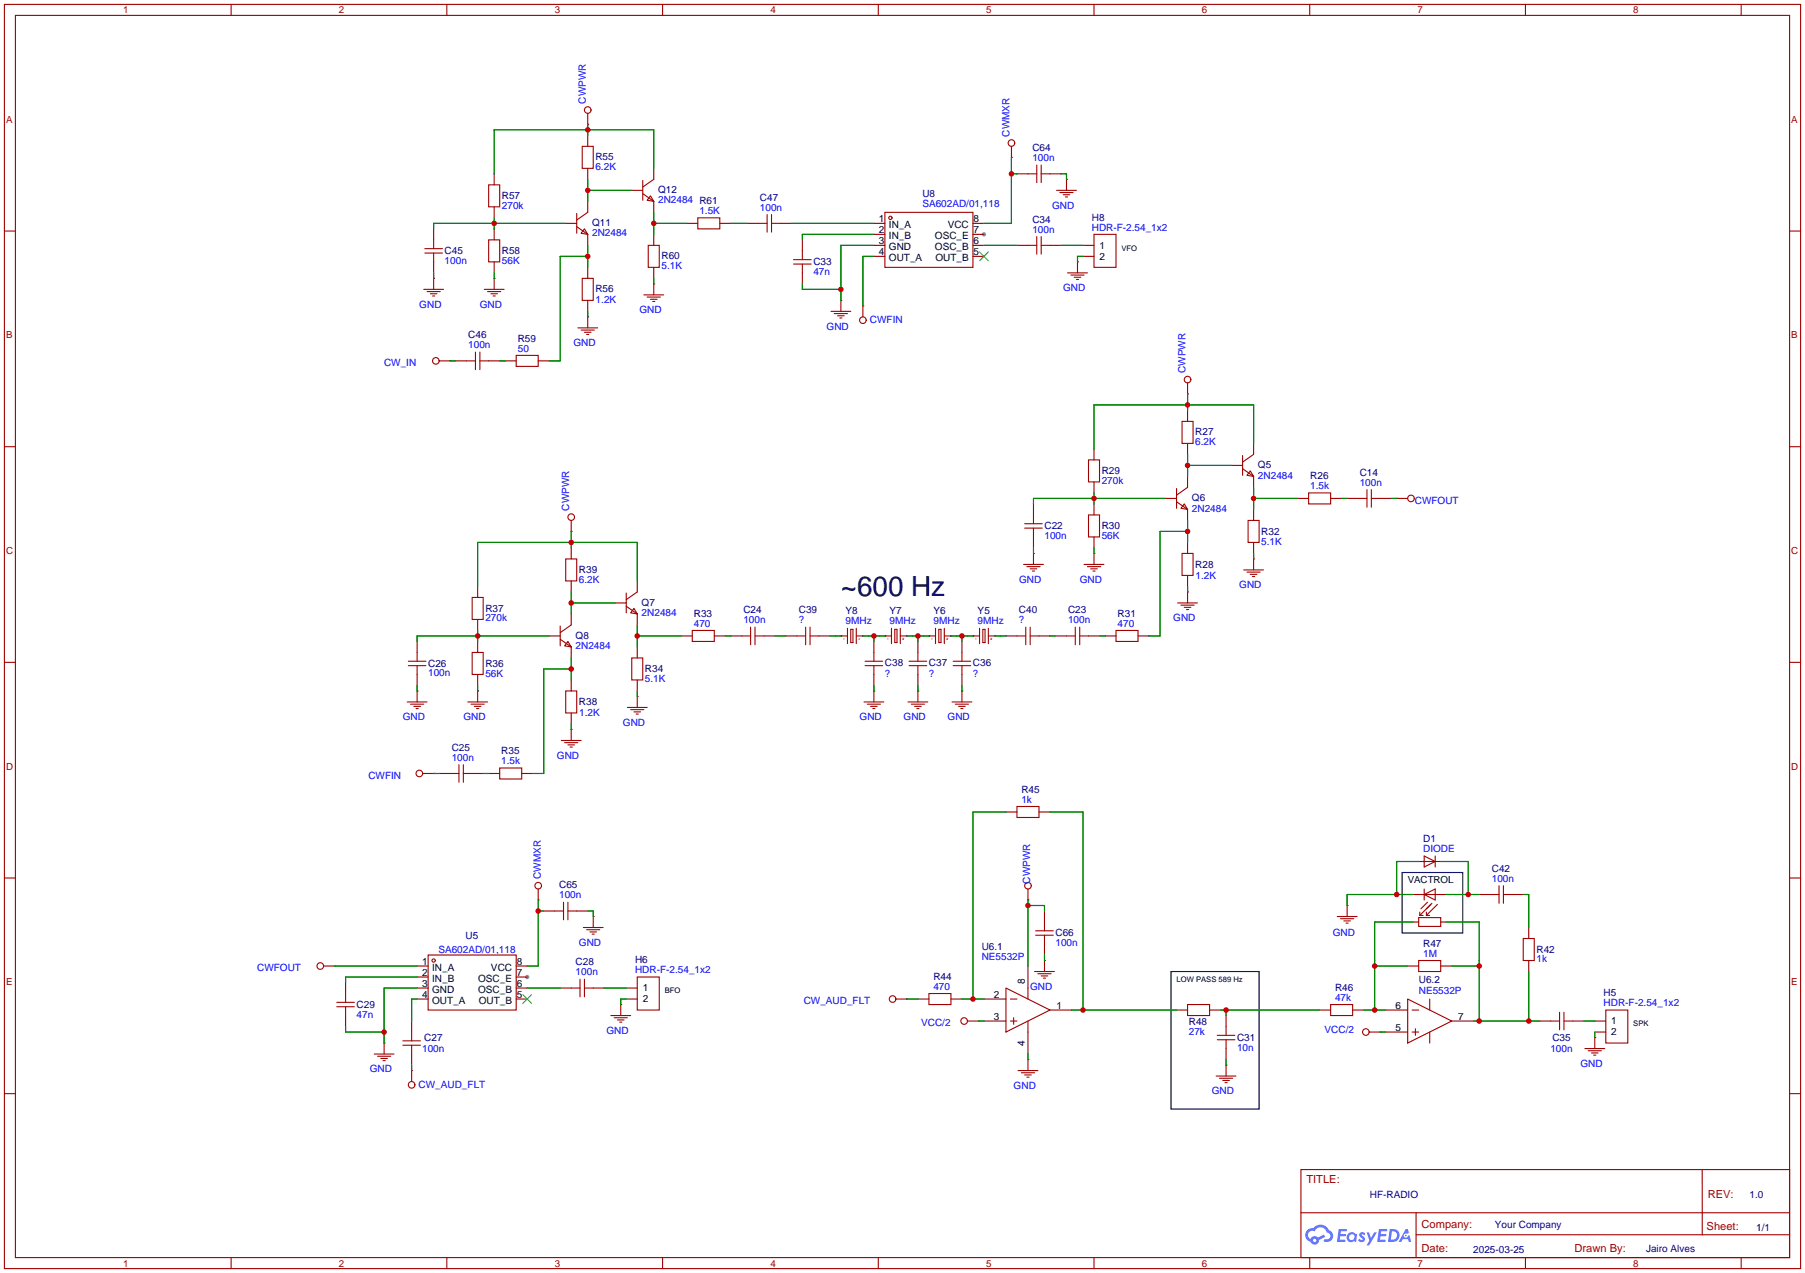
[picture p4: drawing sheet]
<svg xmlns="http://www.w3.org/2000/svg" width="417mm" height="294mm" viewBox="0 0 417 294" stroke-linecap="round" stroke-linejoin="round" font-family="sans-serif">
<g fill="#999">
<circle cx="121.7" cy="225.6" r=".51"/>
<circle cx="227.1" cy="54.1" r=".51"/>
</g>
<g fill="none" stroke="#a10000" stroke-width=".25">
<path d="M1 1h414.5v291.9h-414.5zM3.6 3.6h409.4v286.7h-409.4zM53.3 1v2.6M103.1 1v2.6M152.9 1v2.6M202.7 1v2.6M252.5 1v2.6M302.3 1v2.6M352 1v2.6M401.8 1v2.6M1 53.3h2.6M413 53.3h2.5"/>
<path d="M1 103.1h2.6M413 103.1h2.5M1 152.9h2.6M413 152.9h2.5M1 202.7h2.6M413 202.7h2.5M1 252.5h2.6M413 252.5h2.5M300.2 270h112.8v20.3h-112.8zM300.3 280h112.6M326.8 280v10.1M392.8 270v15.1"/>
<path d="M53.3 290.3v2.6M103.1 290.3v2.6M152.9 290.3v2.6M202.7 290.3v2.6M252.5 290.3v2.6M302.3 290.3v2.6M326.8 285.1h86.1M352 290.3v2.6M401.8 290.3v2.6"/>
</g>
<g fill="#5487ff">
<path d="M313.9 284.6l.5-.2 .4 .1 .3 .3-.3 .4a.33 .33 0 0 0-.2-.3 .33 .33 0 0 0-.4 .2l.1 .1a.86 .86 0 0 1 .6 .6 .86 .86 0 0 1-.2 .9h-.7l-.6-.4 .3-.3 .5 .3 .3-.2-.1-.1a.88 .88 0 0 1-.5-1.4z"/>
<path d="M315.4 284.5h.5l.5 1.3 .8-1.3h.6l-1.8 3h-.6l.6-1.1z"/>
<path d="M309 283.7l1.8 .1v.4h-1.3l-.1 .7h1.1l.2 .2-.3 .3h-1.1l-.1 .8h1.2l.1 .2-.1 .3h-1.9z"/>
<path d="M318.2 283.7l1.9 .1-.1 .4h-1.3v.7h1l.3 .2-.3 .3h-1.1l-.1 .8h1.2l.1 .2-.1 .3h-1.9z"/>
<path d="M324.4 283.7h.5l.2 .9-.4 .2a.5 .5 0 0 0-.7 .2 .5 .5 0 0 0 .3 .7 .5 .5 0 0 0 .6-.4l.4-.2 .4 1.6h-.6l-.2-.6h-1.2l-.3 .6h-.6z"/>
<path d="M320.7 283.7l-.4 3h1a1.51 1.51 0 0 0 1.7-1.5 1.51 1.51 0 0 0-1.8-1.5zM321.2 284.2a1.02 1.02 0 0 1 1.2 1.2 1.02 1.02 0 0 1-1.4 .8z"/>
<path d="M311.2 284.7a1.11 1.11 0 0 0-.3 1.6 1.11 1.11 0 0 0 1.6 .2l.5 .2 .2-1.6-.4-.3a1.02 1.02 0 0 0-1.6-.1zM311.3 285.6a.67 .67 0 0 1 1.3 0 .67 .67 0 0 1-1.3 0z"/>
<path d="M301.7 284a1.58 1.58 0 0 0 .7 2.7 1.01 1.01 0 0 0 1.2 .6 1.01 1.01 0 0 0 .8-1l1.4-.8-.3-.5-1.3 .7-.5-.3a1.02 1.02 0 0 0-1.3 .6 1 1 0 0 1-.4-1.4 1 1 0 0 1 1.4-.3 1.49 1.49 0 0 1 1.5-1 1.49 1.49 0 0 1 1.3 1.3 .82 .82 0 0 1 .8 1 .82 .82 0 0 1-1.2 .5l-.3 .1v.3a1.4 1.4 0 0 0 2-.6 1.4 1.4 0 0 0-.8-1.9 2.19 2.19 0 0 0-3.7-.5l-.8 .1zM303 286.4a.4 .4 0 0 1 .8 0 .4 .4 0 0 1-.8 0z"/>
<circle cx="324.4" cy="285.2" r=".19"/>
</g>
<g fill="none" stroke="#a10000" stroke-width=".25">
<path d="M134.4 33.8h2.5v5.1h-2.5zM135.6 26.2v2.5M233.4 33.8v2.5M239.3 38.1v4.1M240.3 38.1v4.1M98 57.4h4.1M98 58.4h4.1M100.1 55.4v2M100.1 58.4v2.1M112.8 42.7h2.5v5.1h-2.5zM112.8 55.4h2.5v5.1h-2.5zM133.1 49.3v4.5"/>
<path d="M133.1 52.3l2.5 1.8M134.9 52.8l.7 1.3-1.5-.3zM135.6 49l-2.5 1.8M148.3 41.7v4.5M148.3 44.7l2.6 1.8M149.6 56.6h2.5v5.1h-2.5zM150.1 45.2l.8 1.3-1.5-.3zM150.9 41.4l-2.6 1.8M161 50.3h5.1v2.5h-5.1zM175 51.6h2M177 49.5v4.1M178.1 51.6h2"/>
<path d="M178.1 49.5v4.1M183.1 59.9h4.1M185.2 57.9v2M204.2 49h20.3v12.7h-20.3zM237.2 40.1h2.1M237.2 56.6h2.1M239.3 54.6v4.1M240.3 40.1h2M240.3 54.6v4.1M240.3 56.6h2M243.8 43.9h4.6M244.6 44.4h3"/>
<path d="M245.4 45h1.5M245.9 45.5h.5M246.1 41.4v2.5M252.5 54.1h5.1v7.6h-5.1zM97.8 66.8h4.6M98.6 67.3h3M99.3 67.8h1.5M99.8 68.3h.5M100.1 64.3v2.5M111.8 66.8h4.5M112.5 67.3h3.1M113.3 67.8h1.5"/>
<path d="M113.8 68.3h.5M114 64.3v2.5M133.3 75.7h4.6M134.1 76.2h3.1M134.4 64.3h2.5v5h-2.5zM134.9 76.7h1.5M135.4 77.2h.5M135.6 73.2v2.5M148.6 68.1h4.6M149.4 68.6h3M150.1 69.1h1.5M150.6 69.6h.5"/>
<path d="M150.9 65.5v2.6M183.1 61h4.1M185.2 61v2M191.8 71.9h4.5M192.5 72.4h3.1M193.3 72.9h1.5M193.8 73.4h.5M194.1 69.3v2.6M199.1 70.6v2.6M246.4 63h4.6M247.1 63.5h3.1M247.9 64h1.5"/>
<path d="M248.4 64.5h.5M248.7 60.5v2.5M101.3 83.3h2.6M107.7 83.3h2M109.7 81.3v4M110.7 83.3h2.1M110.7 81.3v4M119.1 82h5.1v2.6h-5.1zM272.8 97.3h2.5v5.1h-2.5zM274.1 88.4v2.5M238.5 118.9v2M251.2 106.2h2.5v5.1h-2.5z"/>
<path d="M251.2 118.9h2.5v5.1h-2.5zM271.5 112.8v4.5M271.5 115.8l2.6 1.8M273.3 116.3l.8 1.3-1.6-.3zM274.1 112.5l-2.6 1.8M286.8 105.2v4.5M286.8 108.2l2.5 1.8M288.5 108.7l.8 1.3-1.5-.3zM289.3 104.9l-2.5 1.8M302 113.8h5.1v2.5h-5.1zM313.4 115.1h2.1M315.5 113v4.1"/>
<path d="M316.5 115.1h2M316.5 113v4.1M322.3 115.1h2.6M109 137.9h2.5v5.1h-2.5zM130.6 129h2.5v5.1h-2.5zM131.8 120.1v2.6M144.5 136.9v4.6M144.5 140l2.6 1.7M147.1 136.7l-2.6 1.7M236.2 130.3h4.6M236.5 120.9h4M236.5 121.9h4"/>
<path d="M237 130.8h3M237.7 131.3h1.6M238.3 131.8h.5M238.5 121.9v2.1M238.5 127.8v2.5M250.2 130.3h4.6M251 130.8h3M251.7 131.3h1.5M252.2 131.8h.5M252.5 127.8v2.5M271.8 139.2h4.6M272.5 139.7h3.1"/>
<path d="M272.8 127.8h2.5v5h-2.5zM274.1 136.7v2.5M287 131.6h4.6M287.8 132.1h3M288 120.1h2.6v5.1h-2.6zM288.5 132.6h1.6M289.1 133.1h.5M289.3 129v2.6M94.2 152.7h4.1M94.2 153.7h4.1M96.3 150.6v2.1M96.3 153.7v2"/>
<path d="M96.3 159.5v2.6M109 150.6h2.5v5.1h-2.5zM110.2 159.5v2.6M129.3 144.5v4.6M129.3 147.6l2.5 1.8M130.6 159.5h2.5v5.1h-2.5zM131.1 148.1l.7 1.3-1.5-.3zM131.8 144.3l-2.5 1.7M145.8 151.9h2.5v5.1h-2.5zM146.3 140.5l.8 1.2-1.6-.2zM159.8 145.5h5v2.6h-5zM171.2 146.8h2"/>
<path d="M173.2 144.8v4M174.2 146.8h2.1M174.2 144.8v4M183.9 146.8h2M185.9 144.8v4M186.9 146.8h2.1M186.9 144.8v4M194.1 146.8h1.5M195.6 145v3.6M196.3 145.3h.5v3h-.5zM197.6 146.8h1.5M197.6 145v3.6"/>
<path d="M199.6 152.7h4.1M199.6 153.7h4.1M201.7 150.6v2.1M201.7 153.7v2M201.7 159.5v2.6M204.2 146.8h1.5M205.7 145v3.6M206.5 145.3h.5v3h-.5zM207.8 146.8h1.5M207.8 145v3.6M209.8 152.7h4.1M209.8 153.7h4.1"/>
<path d="M211.8 150.6v2.1M211.8 153.7v2M211.8 159.5v2.6M214.4 146.8h1.5M215.9 145v3.6M216.7 145.3h.5v3h-.5zM217.9 146.8h1.6M217.9 145v3.6M220 152.7h4M220 153.7h4M222 150.6v2.1M222 153.7v2"/>
<path d="M222 159.5v2.6M224.5 146.8h1.6M226.1 145v3.6M226.8 145.3h.5v3h-.5zM228.1 146.8h1.5M228.1 145v3.6M234.7 146.8h2M236.7 144.8v4M237.7 146.8h2.1M237.7 144.8v4M246.1 146.8h2.1M248.2 144.8v4"/>
<path d="M249.2 146.8h2M249.2 144.8v4M257.6 145.5h5v2.6h-5zM273.3 140.2h1.5M273.8 140.7h.5M94 162.1h4.6M94.7 162.6h3.1M95.5 163.1h1.5M96 163.6h.5M97.5 178.6h2.6M103.9 178.6h2M105.9 176.5v4.1"/>
<path d="M106.9 178.6h2.1M106.9 176.5v4.1M107.9 162.1h4.6M108.7 162.6h3.1M109.5 163.1h1.5M110 163.6h.5M115.3 177.3h5.1v2.5h-5.1zM129.5 170.9h4.6M130.3 171.4h3M131.1 172h1.5M131.6 172.5h.5M131.8 168.4v2.5"/>
<path d="M144.8 163.3h4.6M145.5 163.8h3.1M146.3 164.3h1.5M146.8 164.8h.5M147.1 160.8v2.5M199.4 162.1h4.6M200.2 162.6h3M200.9 163.1h1.5M201.4 163.6h.5M209.5 162.1h4.6M210.3 162.6h3.1M211.1 163.1h1.5"/>
<path d="M211.6 163.6h.5M219.7 162.1h4.6M220.5 162.6h3M221.2 163.1h1.6M221.7 163.6h.5M234.7 186.2h5.1v2.5h-5.1zM328.7 197.6l2.5 1.3-2.5 1.3zM331.2 197.6v2.6M124.2 205.2v2.6M128 210.3h2M130 208.3v4M131.1 210.3h2"/>
<path d="M131.1 208.3v4M134.6 214.1h4.6M135.4 214.6h3M136.1 215.1h1.6M136.7 215.6h.5M136.9 211.6v2.5M237.2 205.2v2.6M239 215.9h4.1M239 214.9h4.1M241 212.9v2M241 215.9v2M308.6 211.6h4.6"/>
<path d="M309.4 212.1h3M310.1 212.6h1.6M310.6 213.1h.5M310.9 209v2.6M327.4 211.8h5.1v2.1h-5.1zM327.7 210.6v.7M327.7 211.3h.7M328.7 206.5l2.5-1.3v2.6zM328.7 205.2v2.6M328.7 206.5h2.5M329.2 211.3h.7M329.2 210.6v.7"/>
<path d="M329.4 208.3l-1.5 1.5M330.5 208.5l-2.8 2.8M331.7 208.8l-2.5 2.5M343.9 206.5h2M345.9 204.5v4M347 206.5h2M347 204.5v4M351.5 216.7h2.6v5h-2.6zM74.7 223h2.5M77.7 232.4h4.1M77.7 231.4h4.1M79.8 229.4v2"/>
<path d="M79.8 232.4v2M95 238.3v2M98.8 220.5h20.3v12.7h-20.3zM131.8 228.1h2.1M133.9 226.1v4M134.9 228.1h2M134.9 226.1v4M141 234.4h4.5M141.7 234.9h3.1M142.5 235.5h1.5M143 236h.5M143.3 231.9v2.5"/>
<path d="M147.1 225.6h5v7.6h-5zM206.8 230.6h2.5M214.4 229.4h5.1v2.5h-5.1zM223.3 235.7h2.5M232.2 228.1l10.1 5.1-10.1 5.1zM233.2 235.7h1.5M233.2 230.6h1.5M233.9 234.9v1.6M237.2 228.1v2.5M237.2 235.7v2.6M238.8 224.3h4.5M239.5 224.8h3.1"/>
<path d="M240.3 225.3h1.5M240.8 225.8h.5M241 221.7v2.6M274.1 231.9h5v2.5h-5zM280.9 239h4.1M283 237v2M307.1 231.9h5.1v2.5h-5.1zM316 238.3h2.5M324.9 230.6l10.1 5.1-10.1 5.1zM325.9 238.3h1.5M325.9 233.2h1.5M326.6 237.5v1.5"/>
<path d="M327.4 221.7h5.1v2.6h-5.1zM329.9 230.6v2.6M329.9 238.3v2.5M357.9 235.7h2M359.9 233.7v4M360.9 235.7h2.1M360.9 233.7v4M368 239.5v2.6M370.6 233.2h5.1v7.6h-5.1zM86.4 243.3h4.5M87.1 243.8h3.1M87.9 244.3h1.5"/>
<path d="M88.4 244.9h.5M88.6 240.8v2.5M93 241.3h4M93 240.3h4M95 241.3v2M95 247.1v2.6M234.9 247.1h4.6M235.7 247.6h3.1M236.5 248.2h1.5M237 248.7h.5M237.2 244.6v2.5M280.7 248.4h4.5"/>
<path d="M280.9 240h4.1M281.4 248.9h3.1M282.2 249.4h1.5M282.7 249.9h.5M283 240v2.1M283 245.9v2.5M365.8 242.1h4.5M366.5 242.6h3.1M367.3 243.1h1.5M367.8 243.6h.5"/>
<circle cx="135.6" cy="25.4" r=".76"/>
<circle cx="233.4" cy="33" r=".76"/>
<circle cx="205.5" cy="50.3" r=".38"/>
<circle cx="199.1" cy="73.9" r=".76"/>
<circle cx="100.6" cy="83.3" r=".76"/>
<circle cx="274.1" cy="87.6" r=".76"/>
<circle cx="131.8" cy="119.4" r=".76"/>
<circle cx="325.6" cy="115.1" r=".76"/>
<circle cx="96.8" cy="178.6" r=".76"/>
<circle cx="124.2" cy="204.5" r=".76"/>
<circle cx="237.2" cy="204.5" r=".76"/>
<circle cx="73.9" cy="223" r=".76"/>
<circle cx="100.1" cy="221.7" r=".38"/>
<circle cx="206" cy="230.6" r=".76"/>
<circle cx="222.5" cy="235.7" r=".76"/>
<circle cx="315.2" cy="238.3" r=".76"/>
<circle cx="95" cy="250.4" r=".76"/>
</g>
<g fill="none" stroke="#870000" stroke-width=".25">
<path d="M135.6 28.7h.1M135.6 31.2v2.6M135.6 38.9v2.5M150.9 38.9v2.5M233.4 36.3h.1M100.1 52.8v2.6M114 40.1v2.6M114 47.8v2.5M114 52.8v2.6M130.6 51.6h2.5M135.6 46.5v2.5M135.6 54.1v2.5"/>
<path d="M145.8 43.9h2.5M150.9 46.5v2.5M150.9 54.1v2.5M158.5 51.6h2.5M166.1 51.6h2.6M172.5 51.6h2.5M180.1 51.6h2.5M185.2 55.4v2.5M201.7 56.6h2.5M201.7 59.2h2.5M201.7 51.6h2.5M201.7 54.1h2.5"/>
<path d="M224.5 56.6h2.6M224.5 59.2h2.6M224.5 51.6h2.6M224.5 54.1h2.6M234.7 40.1h2.5M234.7 56.6h2.5M242.3 40.1h2.6M242.3 56.6h2.6M246.1 41.4h.1M249.9 56.6h2.6M249.9 59.2h2.6M100.1 64.3h.1"/>
<path d="M100.1 60.5v2.5M114 64.3h.1M114 60.5v2.5M135.6 73.2h.1M135.6 61.7v2.6M135.6 69.3v2.6M150.9 65.5h.1M150.9 61.7v2.6M185.2 63v2.5M194.1 69.3h.1M199.1 70.6h.1M248.7 60.5h.1"/>
<path d="M103.9 83.3h.1M105.2 83.3h2.5M112.8 83.3h2.5M116.6 83.3h2.5M124.2 83.3h2.5M274.1 90.9h.1M274.1 94.7v2.6M238.5 116.3v2.6M252.5 103.6v2.6M252.5 111.3v2.5M252.5 116.3v2.6M269 115.1h2.5"/>
<path d="M274.1 102.4v2.5M274.1 110v2.5M274.1 117.6v2.5M284.2 107.4h2.6M289.3 102.4v2.5M289.3 110v2.5M289.3 117.6v2.5M299.5 115.1h2.5M307.1 115.1h2.5M310.9 115.1h2.5M318.5 115.1h2.6M322.3 115.1h.1"/>
<path d="M110.2 135.4v2.5M131.8 122.7h.1M131.8 126.5v2.5M131.8 134.1v2.6M142 139.2h2.5M147.1 134.1v2.6M238.5 127.8h.1M238.5 124v2.5M252.5 127.8h.1M252.5 124v2.5M274.1 136.7h.1M274.1 125.2v2.6"/>
<path d="M274.1 132.8v2.6M289.3 129h.1M289.3 125.2v2.6M96.3 159.5h.1M96.3 148.1v2.5M96.3 155.7v2.5M110.2 159.5h.1M110.2 143v2.5M110.2 148.1v2.5M110.2 155.7v2.5M126.7 146.8h2.6M131.8 141.7v2.6"/>
<path d="M131.8 149.4v2.5M131.8 157v2.5M147.1 141.7v2.6M147.1 149.4v2.5M147.1 157v2.5M157.2 146.8h2.6M164.8 146.8h2.6M168.7 146.8h2.5M176.3 146.8h2.5M181.4 146.8h2.5M189 146.8h2.5M194.1 146.8h.1"/>
<path d="M199.1 146.8h.1M201.7 159.5h.1M201.7 148.1v2.5M201.7 155.7v2.5M204.2 146.8h.1M209.3 146.8h.1M211.8 159.5h.1M211.8 148.1v2.5M211.8 155.7v2.5M214.4 146.8h.1M219.5 146.8h.1M222 159.5h.1"/>
<path d="M222 148.1v2.5M222 155.7v2.5M224.5 146.8h.1M229.6 146.8h.1M232.2 146.8h2.5M239.8 146.8h2.5M243.6 146.8h2.5M251.2 146.8h2.5M255 146.8h2.6M262.6 146.8h2.6M100.1 178.6h.1M101.3 178.6h2.6"/>
<path d="M109 178.6h2.5M112.8 178.6h2.5M120.4 178.6h2.5M131.8 168.4h.1M131.8 164.6v2.5M147.1 160.8h.1M232.2 187.5h2.5M239.8 187.5h2.5M327.4 198.9h5.1M124.2 207.8h.1M125.5 210.3h2.5M133.1 210.3h2.5"/>
<path d="M136.9 211.6h.1M237.2 207.8h.1M241 210.3v2.6M241 217.9v2.6M310.9 209h.1M326.1 212.9h1.3M326.1 206.5h2.6M331.2 206.5h2.6M332.5 212.9h1.3M341.4 206.5h2.5M349 206.5h2.5M352.8 214.1v2.6"/>
<path d="M77.2 223h.1M79.8 226.8v2.6M79.8 234.4v2.6M95 235.7v2.6M96.3 228.1h2.5M96.3 223h2.5M96.3 225.6h2.5M96.3 230.6h2.5M119.1 228.1h2.6M119.1 223h2.6M119.1 225.6h2.6M119.1 230.6h2.6"/>
<path d="M129.3 228.1h2.5M136.9 228.1h2.5M143.3 231.9h.1M144.5 228.1h2.6M144.5 230.6h2.6M209.3 230.6h.1M211.8 230.6h2.6M219.5 230.6h2.5M225.8 235.7h.1M227.1 230.6h5.1M227.1 235.7h5.1M237.2 223v5.1"/>
<path d="M237.2 238.3v5M241 221.7h.1M242.3 233.2h5.1M271.5 233.2h2.6M279.1 233.2h2.6M283 234.4v2.6M304.5 233.2h2.6M312.2 233.2h2.5M318.5 238.3h.1M319.8 233.2h5.1M319.8 238.3h5.1M324.9 223h2.5"/>
<path d="M332.5 223h2.5M335 235.7h5.1M352.8 221.7v2.6M355.3 235.7h2.6M363 235.7h2.5M368 239.5h.1M368 238.3h2.6M368 235.7h2.6M88.6 240.8h.1M95 247.1h.1M95 243.3v2.6M237.2 244.6h.1"/>
<path d="M283 245.9h.1M283 242.1v2.5"/>
</g>
<path d="M323.6 201.4h14v14h-14zM270.3 224.3h20.3v31.7h-20.3z" fill="none" stroke="#000" stroke-width=".25"/>
<path d="M226.1 58.2l2 2M228.1 58.2l-2 2M120.6 229.6l2.1 2M122.7 229.6l-2.1 2" fill="none" stroke="#3c3" stroke-width=".25"/>
<g fill="none" stroke="#008700" stroke-width=".25">
<path d="M135.6 28.7v2.5M150.9 38.9v-8.9h-36.9v10.1M233.4 36.3v15.3h-6.3M114 50.3v2.5M130.6 51.6h-30.5v1.2M135.6 59.2h-6.3v24.1h-2.6M135.6 41.4v5.1M135.6 56.6v5.1M135.6 43.9h10.2M150.9 51.6h7.6M150.9 49v5.1M168.7 51.6h3.8"/>
<path d="M182.6 51.6h19.1M201.7 59.2h-2.6v11.4M201.7 54.1h-16.5v1.3M201.7 56.6h-7.6v12.7M227.1 56.6h7.6M233.4 40.1h1.3M244.9 40.1h1.2v1.3M244.9 56.6h5M249.9 59.2h-1.2v1.3M100.1 63v1.3M114 63v1.3M135.6 71.9v1.3"/>
<path d="M150.9 64.3v1.2M185.2 65.5v1.3h8.9M103.9 83.3h1.3M115.3 83.3h1.3M274.1 90.9v3.8M252.5 113.8v2.5M269 115.1h-30.5v1.2M274.1 104.9v5.1M274.1 107.4h10.1M289.3 115.1h10.2M289.3 102.4v-8.9h-36.8v10.1M289.3 112.5v5.1"/>
<path d="M309.6 115.1h1.3M321.1 115.1h1.2M131.8 122.7v3.8M131.8 136.7v5M131.8 139.2h10.2M147.1 134.1v-8.9h-36.9v10.2M238.5 126.5v1.3M252.5 126.5v1.3M274.1 120.1v5.1M274.1 135.4v1.3M274.1 122.7h-6.4v24.1h-2.5M289.3 127.8v1.2"/>
<path d="M96.3 158.2v1.3M110.2 145.5v2.6M110.2 158.2v1.3M126.7 146.8h-30.4v1.3M131.8 154.4h-6.3v24.2h-2.6M131.8 151.9v5.1M147.1 146.8h10.1M147.1 144.3v5.1M147.1 159.5v1.3M167.4 146.8h1.3M178.8 146.8h2.6M191.5 146.8h2.6"/>
<path d="M199.1 146.8h5.1M201.7 146.8v1.3M201.7 158.2v1.3M209.3 146.8h5.1M211.8 146.8v1.3M211.8 158.2v1.3M219.5 146.8h5M222 146.8v1.3M222 158.2v1.3M229.6 146.8h2.6M242.3 146.8h1.3M253.7 146.8h1.3"/>
<path d="M100.1 178.6h1.2M111.5 178.6h1.3M131.8 167.1v1.3M232.2 187.5h-7.7v43.1M242.3 187.5h7.6v45.7M327.4 198.9h-5.1v7.6M332.5 198.9h6.3v7.6M124.2 207.8v15.2h-2.5M124.2 210.3h1.3M135.6 210.3h1.3v1.3M237.2 207.8v15.2M237.2 209h3.8v1.3"/>
<path d="M326.1 212.9h-8.9v20.3M326.1 206.5h-15.2v2.5M333.8 212.9h7.6v22.8M333.8 206.5h7.6M351.5 206.5h1.3v7.6M77.2 223h19.1M79.8 237v1.3h8.8M96.3 230.6h-1.3v5.1M96.3 228.1h-7.7v12.7M96.3 225.6h-16.5v1.2M121.7 228.1h7.6M139.4 228.1h5.1"/>
<path d="M144.5 230.6h-1.2v1.3M209.3 230.6h2.5M222 230.6h5.1M225.8 235.7h1.3M241 220.5v1.2M247.4 233.2h24.1M281.7 233.2h22.8M283 233.2v1.2M314.7 233.2h5.1M317.2 223h7.7M318.5 238.3h1.3M335 223h6.4"/>
<path d="M340.1 235.7h15.2M352.8 224.3v11.4M365.5 235.7h2.5M368 238.3v1.2M95 245.9v1.2M237.2 243.3v1.3M283 244.6v1.3"/>
</g>
<g fill="#c00">
<circle cx="289.3" cy="115.1" r=".63"/>
<circle cx="274.1" cy="93.5" r=".63"/>
<circle cx="252.5" cy="115.1" r=".63"/>
<circle cx="274.1" cy="107.4" r=".63"/>
<circle cx="274.1" cy="122.7" r=".63"/>
<circle cx="147.1" cy="146.8" r=".63"/>
<circle cx="131.8" cy="125.2" r=".63"/>
<circle cx="131.8" cy="139.2" r=".63"/>
<circle cx="131.8" cy="154.4" r=".63"/>
<circle cx="110.2" cy="146.8" r=".63"/>
<circle cx="88.6" cy="238.3" r=".63"/>
<circle cx="124.2" cy="210.3" r=".63"/>
<circle cx="233.4" cy="40.1" r=".63"/>
<circle cx="194.1" cy="66.8" r=".63"/>
<circle cx="222" cy="146.8" r=".63"/>
<circle cx="211.8" cy="146.8" r=".63"/>
<circle cx="201.7" cy="146.8" r=".63"/>
<circle cx="341.4" cy="235.7" r=".63"/>
<circle cx="341.4" cy="223" r=".63"/>
<circle cx="352.8" cy="235.7" r=".63"/>
<circle cx="317.2" cy="233.2" r=".63"/>
<circle cx="317.2" cy="223" r=".63"/>
<circle cx="237.2" cy="209" r=".63"/>
<circle cx="224.5" cy="230.6" r=".63"/>
<circle cx="249.9" cy="233.2" r=".63"/>
<circle cx="322.3" cy="206.5" r=".63"/>
<circle cx="338.8" cy="206.5" r=".63"/>
<circle cx="283" cy="233.2" r=".63"/>
<circle cx="135.6" cy="30" r=".63"/>
<circle cx="114" cy="51.6" r=".63"/>
<circle cx="135.6" cy="43.9" r=".63"/>
<circle cx="135.6" cy="59.2" r=".63"/>
<circle cx="150.9" cy="51.6" r=".63"/>
</g>
<text font-size="6.4" x="194.1" y="137.6">~600 Hz</text>
<g font-size="2.6" fill="#a00000">
<text x="301.5" y="273.2">TITLE:</text>
<text x="394.1" y="276.6">REV:</text>
<text x="328.1" y="283.4">Company:</text>
<text x="393.9" y="283.9">Sheet:</text>
<text x="328.1" y="288.9">Date:</text>
<text x="363.4" y="289">Drawn By:</text>
</g>
<g font-size="2.3" fill="#00f">
<text x="135.2" y="23.9" transform="rotate(-90 135.2 23.9)">CWPWR</text>
<text x="233" y="31.5" transform="rotate(-90 233 31.5)">CWMXR</text>
<text x="137.4" y="39.3">6.2K</text>
<text x="238.3" y="37.2">100n</text>
<text x="151.9" y="47">2N2484 R61</text>
<text x="212.9" y="47.8">SA602AD/01,118</text>
<text x="115.8" y="48.2">270k</text>
<text x="161.4" y="49.4">1.5K</text>
<text x="175.4" y="48.7">100n</text>
<text x="238.3" y="53.7">100n</text>
<text x="242.8" y="48.2">GND</text>
<text x="252" y="53.2">HDR-F-2.54_1x2</text>
<text x="136.7" y="54.6">2N2484</text>
<text x="102.6" y="60.9">100n</text>
<text x="115.8" y="60.9">56K</text>
<text x="152.7" y="62.2">5.1K</text>
<text x="187.7" y="63.5">47n</text>
<text x="96.8" y="71">GND</text>
<text x="110.7" y="71">GND</text>
<text x="137.5" y="70.1">1.2K</text>
<text x="245.4" y="67.2">GND</text>
<text x="147.6" y="72.3">GND</text>
<text x="190.8" y="76.1">GND</text>
<text x="200.8" y="74.6">CWFIN</text>
<text x="108.1" y="80.4">100n</text>
<text x="119.5" y="81.2">50</text>
<text x="132.3" y="79.9">GND</text>
<text x="88.6" y="84.5">CW_IN</text>
<text x="273.6" y="86.1" transform="rotate(-90 273.6 86.1)">CWPWR</text>
<text x="275.8" y="102.8">6.2K</text>
<text x="254.3" y="111.7">270k</text>
<text x="290.3" y="110.5">2N2484</text>
<text x="302.4" y="112.9">1.5k</text>
<text x="313.8" y="112.2">100n</text>
<text x="131.4" y="117.9" transform="rotate(-90 131.4 117.9)">CWPWR</text>
<text x="275.1" y="118.1">2N2484</text>
<text x="326.5" y="116.3">CWFOUT</text>
<text x="241" y="124.4">100n</text>
<text x="254.3" y="124.4">56K</text>
<text x="291.1" y="125.7">5.1K</text>
<text x="133.6" y="134.6">6.2K</text>
<text x="235.2" y="134.5">GND</text>
<text x="249.2" y="134.5">GND</text>
<text x="275.9" y="133.6">1.2K</text>
<text x="286" y="135.8">GND</text>
<text x="112" y="143.5">270k</text>
<text x="148.1" y="142.2">2N2484</text>
<text x="171.6" y="143.9">100n</text>
<text x="184.3" y="143.9">?</text>
<text x="235.1" y="143.9">?</text>
<text x="246.5" y="143.9">100n</text>
<text x="270.8" y="143.4">GND</text>
<text x="132.8" y="149.8">2N2484</text>
<text x="160.1" y="144.7">470</text>
<text x="195.1" y="144.2">9MHz</text>
<text x="205.3" y="144.2">9MHz</text>
<text x="215.5" y="144.2">9MHz</text>
<text x="225.6" y="144.2">9MHz</text>
<text x="257.9" y="144.7">470</text>
<text x="98.8" y="156.2">100n</text>
<text x="112" y="156.2">56K</text>
<text x="148.8" y="157.5">5.1K</text>
<text x="204.2" y="156.2">?</text>
<text x="214.4" y="156.2">?</text>
<text x="224.5" y="156.2">?</text>
<text x="93" y="166.3">GND</text>
<text x="106.9" y="166.3">GND</text>
<text x="133.7" y="165.3">1.2K</text>
<text x="143.8" y="167.6">GND</text>
<text x="198.4" y="166.3">GND</text>
<text x="208.5" y="166.3">GND</text>
<text x="218.7" y="166.3">GND</text>
<text x="85" y="179.7">CWFIN</text>
<text x="104.3" y="175.7">100n</text>
<text x="115.7" y="176.4">1.5k</text>
<text x="128.5" y="175.2">GND</text>
<text x="235.7" y="185.3">1k</text>
<text x="328.4" y="196.7">DIODE</text>
<text x="124.8" y="202.9" transform="rotate(-90 124.8 202.9)">CWMXR</text>
<text x="344.3" y="203.6">100n</text>
<text x="129" y="207.4">100n</text>
<text x="237.8" y="204" transform="rotate(-90 237.8 204)">CWPWR</text>
<text x="101.2" y="219.9">SA602AD/01,118</text>
<text x="133.6" y="218.4">GND</text>
<text x="226.6" y="221.6">NE5532P</text>
<text x="243.6" y="218.4">100n</text>
<text x="307.6" y="216.1">GND</text>
<text x="328.4" y="220.9">1M</text>
<text x="59.4" y="224.2">CWFOUT</text>
<text x="132.8" y="225.2">100n</text>
<text x="146.6" y="224.7">HDR-F-2.54_1x2</text>
<text x="354.6" y="222.2">1k</text>
<text x="185.5" y="231.8">CW_AUD_FLT</text>
<text x="215.4" y="228.5">470</text>
<text x="237.7" y="228.5">GND</text>
<text x="308.1" y="231">47k</text>
<text x="327.4" y="229.4">NE5532P</text>
<text x="370.1" y="232.3">HDR-F-2.54_1x2</text>
<text x="82.3" y="234.9">47n</text>
<text x="140" y="238.7">GND</text>
<text x="212.6" y="236.9">VCC/2</text>
<text x="274.4" y="238.9">27k</text>
<text x="305.7" y="238.4">VCC/2</text>
<text x="97.4" y="242.8">100n</text>
<text x="285.5" y="242.5">10n</text>
<text x="357.8" y="242.7">100n</text>
<text x="85.3" y="247.6">GND</text>
<text x="96.6" y="251.1">CW_AUD_FLT</text>
<text x="233.9" y="251.4">GND</text>
<text x="364.7" y="246.3">GND</text>
<text x="279.7" y="252.6">GND</text>
</g>
<g font-size="2.3" fill="#000080">
<text x="238.3" y="34.9">C64</text>
<text x="137.4" y="37">R55</text>
<text x="115.8" y="45.9">R57</text>
<text x="151.9" y="44.6">Q12</text>
<text x="175.4" y="46.3">C47</text>
<text x="212.9" y="45.4">U8</text>
<text x="136.7" y="52.3">Q11</text>
<text x="238.3" y="51.4">C34</text>
<text x="252" y="50.9">H8</text>
<text x="102.6" y="58.6">C45</text>
<text x="115.8" y="58.6">R58</text>
<text x="152.7" y="59.9">R60</text>
<text x="187.7" y="61.2">C33</text>
<text x="137.4" y="67.5">R56</text>
<text x="108.1" y="78.1">C46</text>
<text x="119.5" y="78.8">R59</text>
<text x="275.8" y="100.5">R27</text>
<text x="254.3" y="109.4">R29</text>
<text x="290.3" y="108.1">Q5</text>
<text x="302.4" y="110.6">R26</text>
<text x="313.8" y="109.8">C14</text>
<text x="275.1" y="115.8">Q6</text>
<text x="241" y="122.1">C22</text>
<text x="254.3" y="122.1">R30</text>
<text x="291.1" y="123.4">R32</text>
<text x="275.8" y="131">R28</text>
<text x="133.6" y="132.3">R39</text>
<text x="112" y="141.2">R37</text>
<text x="148.1" y="139.9">Q7</text>
<text x="160.1" y="142.3">R33</text>
<text x="171.6" y="141.6">C24</text>
<text x="184.3" y="141.6">C39</text>
<text x="195.1" y="141.8">Y8</text>
<text x="205.3" y="141.8">Y7</text>
<text x="215.5" y="141.8">Y6</text>
<text x="225.6" y="141.8">Y5</text>
<text x="235.1" y="141.6">C40</text>
<text x="246.5" y="141.6">C23</text>
<text x="257.9" y="142.3">R31</text>
<text x="132.8" y="147.5">Q8</text>
<text x="98.8" y="153.9">C26</text>
<text x="112" y="153.9">R36</text>
<text x="148.8" y="155.2">R34</text>
<text x="204.2" y="153.8">C38</text>
<text x="214.4" y="153.8">C37</text>
<text x="224.5" y="153.8">C36</text>
<text x="133.6" y="162.8">R38</text>
<text x="104.3" y="173.3">C25</text>
<text x="115.7" y="174.1">R35</text>
<text x="235.7" y="183">R45</text>
<text x="328.4" y="194.4">D1</text>
<text x="344.3" y="201.3">C42</text>
<text x="129" y="205.1">C65</text>
<text x="107.4" y="216.8">U5</text>
<text x="226.6" y="219.3">U6.1</text>
<text x="243.6" y="216.1">C66</text>
<text x="328.4" y="218.6">R47</text>
<text x="354.6" y="219.9">R42</text>
<text x="132.8" y="222.9">C28</text>
<text x="146.6" y="222.4">H6</text>
<text x="215.4" y="226.2">R44</text>
<text x="327.4" y="227">U6.2</text>
<text x="82.3" y="232.6">C29</text>
<text x="308.1" y="228.7">R46</text>
<text x="370.1" y="230">H5</text>
<text x="274.4" y="236.7">R48</text>
<text x="97.9" y="240.2">C27</text>
<text x="285.5" y="240.2">C31</text>
<text x="358.3" y="240.2">C35</text>
<text x="316.1" y="276.5">HF-RADIO</text>
<text x="403.8" y="276.7">1.0</text>
<text x="345" y="283.5">Your Company</text>
<text x="405.3" y="284.1">1/1</text>
<text x="340" y="289.2">2025-03-25</text>
<text x="379.9" y="289.1">Jairo Alves</text>
</g>
<g font-size="2.3">
<text x="202.8" y="51.3">1</text>
<text x="202.8" y="53.9">2</text>
<text x="205.2" y="52.6">IN_A</text>
<text x="218.7" y="52.6">VCC</text>
<text x="224.7" y="53.9">7</text>
<text x="224.7" y="51.3">8</text>
<text x="202.8" y="56.4">3</text>
<text x="202.8" y="59">4</text>
<text x="205.2" y="55.1">IN_B</text>
<text x="205.2" y="57.7">GND</text>
<text x="215.8" y="57.7">OSC_B</text>
<text x="215.8" y="55.1">OSC_E</text>
<text x="224.7" y="59">5</text>
<text x="224.7" y="56.4">6</text>
<text x="253.7" y="57.4">1</text>
<text x="253.7" y="60">2</text>
<text x="205.2" y="60.2">OUT_A</text>
<text x="215.9" y="60.2">OUT_B</text>
<text x="97.4" y="222.8">1</text>
<text x="97.4" y="225.3">2</text>
<text x="97.4" y="227.9">3</text>
<text x="99.7" y="224.1">IN_A</text>
<text x="99.7" y="226.6">IN_B</text>
<text x="110.4" y="226.6">OSC_E</text>
<text x="113.3" y="224.1">VCC</text>
<text x="119.3" y="227.9">6</text>
<text x="119.3" y="225.3">7</text>
<text x="119.3" y="222.8">8</text>
<text x="236.5" y="227.1" transform="rotate(-90 236.5 227.1)">8</text>
<text x="97.4" y="230.4">4</text>
<text x="99.7" y="229.1">GND</text>
<text x="99.7" y="231.7">OUT_A</text>
<text x="110.4" y="229.1">OSC_B</text>
<text x="110.5" y="231.7">OUT_B</text>
<text x="119.3" y="230.4">5</text>
<text x="148.3" y="228.9">1</text>
<text x="148.3" y="231.4">2</text>
<text x="229.3" y="230.4">2</text>
<text x="243.8" y="232.9">1</text>
<text x="322.1" y="232.9">6</text>
<text x="229.3" y="235.5">3</text>
<text x="322.1" y="238">5</text>
<text x="336.5" y="235.5">7</text>
<text x="371.9" y="236.5">1</text>
<text x="371.9" y="239">2</text>
<text x="236.5" y="241.5" transform="rotate(-90 236.5 241.5)">4</text>
</g>
<g font-size="2.2" fill="#a00000">
<text x="28.4" y="3.1">1</text>
<text x="78.2" y="3.1">2</text>
<text x="128" y="3.1">3</text>
<text x="177.8" y="3.1">4</text>
<text x="227.6" y="3.1">5</text>
<text x="277.4" y="3.1">6</text>
<text x="327.2" y="3.1">7</text>
<text x="376.9" y="3.1">8</text>
<text x="1.4" y="28.3">A</text>
<text x="413.4" y="28.3">A</text>
<text x="1.4" y="78.1">B</text>
<text x="413.4" y="78.1">B</text>
<text x="1.4" y="127.9">C</text>
<text x="413.4" y="127.9">C</text>
<text x="1.4" y="177.7">D</text>
<text x="413.4" y="177.7">D</text>
<text x="1.4" y="227.5">E</text>
<text x="413.4" y="227.5">E</text>
<text x="28.4" y="292.4">1</text>
<text x="78.2" y="292.4">2</text>
<text x="128" y="292.4">3</text>
<text x="177.8" y="292.4">4</text>
<text x="227.6" y="292.4">5</text>
<text x="277.4" y="292.4">6</text>
<text x="327.2" y="292.4">7</text>
<text x="376.9" y="292.4">8</text>
</g>
<text font-size="2.2" x="324.9" y="203.9">VACTROL</text>
<g font-size="1.8">
<text x="258.8" y="57.8">VFO</text>
<text x="271.5" y="226.7">LOW PASS 589 Hz</text>
<text x="153.4" y="229.3">BFO</text>
<text x="376.9" y="236.9">SPK</text>
</g>
<g font-size=".7" fill="#a00000">
<text x="194.6" y="147.8">1</text>
<text x="198.1" y="147.8">2</text>
<text x="204.7" y="147.8">1</text>
<text x="214.9" y="147.8">1</text>
<text x="225" y="147.8">1</text>
</g>
<g font-size=".7">
<text x="208.3" y="147.8">2</text>
<text x="218.4" y="147.8">2</text>
<text x="228.6" y="147.8">2</text>
</g>
</svg>
